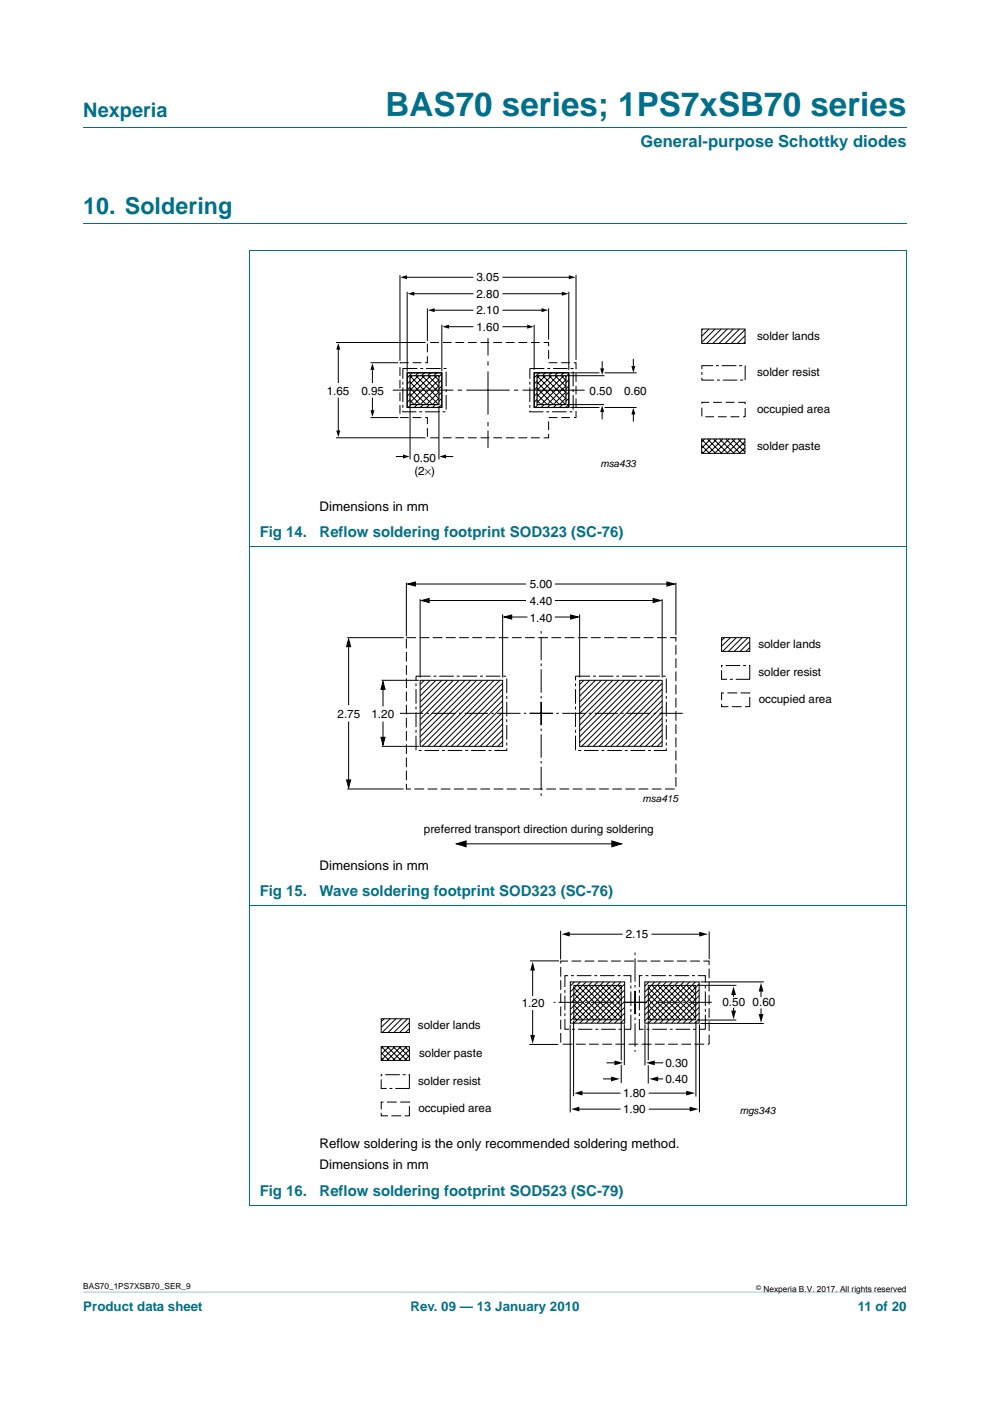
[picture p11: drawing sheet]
<svg xmlns="http://www.w3.org/2000/svg" width="210mm" height="297mm" viewBox="0 0 210 297" stroke-linecap="round" stroke-linejoin="round" font-family="sans-serif">
<path d="M17.7 273.9l174.6 .1z" fill="#00708a"/>
<path d="M17.7 27h174.6M17.7 47.4h174.6M52.9 53.1h139.4M53 53.1v202.4M192.3 53.1v202.4M52.9 115.9h139.4M52.9 192.1h139.4M52.9 255.6h139.4" fill="none" stroke="#00708a" stroke-width=".21"/>
<g fill="none" stroke="#000" stroke-width=".21">
<path d="M86 58.8h14.3M106.7 58.8h14.2M122.2 58.3v18M71.3 72.6h18.9M71.7 73.8v7.3M79 78.2v2.9M86.4 79h7.3v7.4h-7.3zM86.4 61.9v16.9M87.4 79l-1 1.1M87.6 62.3h12.7M88.7 79l-2.3 2.4M90 79l-3.6 3.7"/>
<path d="M90.6 65.4v6.9M91.3 79l-4.9 5M91.9 65.8h8.4M92.6 79l-6.2 6.3M93.7 68.9v9.8M93.7 79.2l-7.1 7.2M94.9 69.3h5.4M103.5 71.7v3.7M103.5 76.6v.9M103.5 78.7v9.2M106.7 69.3h5.4M106.7 65.8h8.4"/>
<path d="M106.7 62.3h12.7M113.3 68.9v9.5M116.4 65.4v6.6M120.3 79.7h7.9M127.7 76.7v1.7M128.2 79h6.8M134.3 76.2v1.7M71.7 84.4v7.2M79 84.4v2.9M84.1 96.8h1.7M87 86.1v11.3M93.1 86.1v11.3"/>
<path d="M93.7 85.7l-.6 .7M93.7 84.4l-1.9 2M93.7 83.1l-3.2 3.3M93.7 81.8l-4.5 4.6M93.7 80.5l-5.8 5.9M94.3 96.8h1.7M97.1 82.7h.9M98.9 82.7h9.2M103.5 91.3v3.7M103.5 89.5v.9M109 82.7h.9M120.3 85.8h7.8"/>
<path d="M127.7 87.1v1.7M128.2 86.4h6.8M134.3 87.6v1.7"/>
</g>
<g fill="#000">
<path d="M84.9 58.8l1.4-.4v.8zM120.6 58.4l1.5 .4-1.5 .4zM71.7 72.7l.5 1.4h-.9zM79 77l.4 1.4h-.8zM86.5 62.3l1.4-.5v.9zM90.8 65.8l1.4-.5v.9zM93.8 69.3l1.4-.5v.9zM111.8 68.8l1.4 .5-1.4 .4zM114.8 65.3l1.5 .5-1.5 .4zM119.2 61.8l1.4 .5-1.4 .4zM127.3 78.1h.8l-.4 1.4zM133.9 77.6h.9l-.5 1.4z"/>
<path d="M71.3 91.3h.9l-.5 1.4zM78.6 87h.8l-.4 1.4zM85.5 96.4l1.4 .4-1.4 .4zM93.2 96.8l1.4-.4v.8zM127.7 86l.4 1.4h-.8zM134.3 86.5l.5 1.4h-.9z"/>
</g>
<path d="M84.8 76.9h5.8v-4.3h25.8v4.3h5.8v11.6h-5.8v4.3h-25.8v-4.3h-5.8z" fill="none" stroke="#000" stroke-width=".21" stroke-dasharray="1.9 .8" stroke-linecap="butt"/>
<path d="M86.4 79h7.3v7.4h-7.3z" fill="none" stroke="#000" stroke-width=".25"/>
<path d="M85.4 78.1h9.2v9.2h-9.2zM112.4 78.1h9.2v9.2h-9.2z" fill="none" stroke="#000" stroke-width=".21" stroke-dasharray="3.1 .6 .6 .6" stroke-linecap="butt"/>
<path d="M87 79.7h6.1v6.1h-6.1z" fill="#fff" stroke="#000" stroke-width=".25"/>
<g fill="none" stroke="#000" stroke-width=".21">
<path d="M87 79.7l6 6.1M87.5 79.7l-.5 .4M88.2 79.7l4.9 4.8M88.8 79.7l-1.8 1.7M89.5 79.7l3.6 3.5M90.1 79.7l-3.1 3M90.8 79.7l2.3 2.2M91.4 79.7l-4.4 4.3M92.1 79.7l1 1M92.6 79.7l-5.6 5.6M113.3 79h7.3v7.4h-7.3zM114.4 79l-1.1 1.1"/>
<path d="M115.7 79l-2.4 2.4M117 79l-3.7 3.7M118.2 79l-4.9 5M119.5 79l-6.2 6.3M120.6 79.2l-7.1 7.2M87 81l4.7 4.8 1.4-1.4M87 82.3l3.4 3.5M87 84.9l.8 .9M93.1 85.7l-.1 .1M93.1 83.1l-2.7 2.7M93.1 81.8l-4 4-2.1-2.2M93.1 80.5l-5.3 5.3"/>
<path d="M120.6 85.7l-.6 .7M120.6 84.4l-1.9 2M120.6 83.1l-3.2 3.3M120.6 81.8l-4.5 4.6M120.6 80.5l-5.8 5.9"/>
</g>
<path d="M113.3 79h7.3v7.4h-7.3z" fill="none" stroke="#000" stroke-width=".25"/>
<path d="M113.9 79.7h6.1v6.1h-6.1z" fill="#fff" stroke="#000" stroke-width=".25"/>
<g fill="none" stroke="#000" stroke-width=".21">
<path d="M84.8 58.3v18.2M78.6 76.9h5.8M113.9 79.7l6.1 6.1v-.1M114.4 79.7l-.5 .4M115.1 79.7l4.9 4.8M115.7 79.7l-1.8 1.7M116.4 79.7l3.6 3.5M117 79.7l-3.1 3M117.7 79.7l2.3 2.2M118.3 79.7l-4.4 4.3M119 79.7l1 1M119.6 79.7l-5.7 5.6"/>
<path d="M120.6 61.9v16.5M121 79h6.1M148.8 69.8h9.2v3h-9.2zM149.1 69.8l-.3 .2M150.4 69.8l-1.6 1.5M151.7 69.8l-2.9 2.8M153 69.8l-3.1 3M154.3 69.8l-3.1 3M155.6 69.8l-3.1 3M156.9 69.8l-3.1 3M158 72.5l-.3 .3M158 71.2l-1.6 1.6"/>
<path d="M158 69.9l-2.9 2.9M71.3 92.8h18.9M78.6 88.5h5.9M83.3 82.7h12.9M110.9 82.7h13.1M113.9 81l4.8 4.8 1.3-1.4M113.9 82.3l3.5 3.5M113.9 84.9l.9 .9M120 83.1l-2.6 2.7M120 81.8l-3.9 4-2.2-2.2M120 80.5l-5.2 5.3M121 86.4h6.1"/>
<path d="M148.8 93.1h9.2v3h-9.2zM148.8 93.2l3 2.9M148.8 94.5l1.7 1.6M148.8 95.7l.4 .4M149.5 93.1l-.7 .6M150 93.1l3.1 3M150.8 93.1l-2 1.9M151.3 93.1l3.1 3M152.1 93.1l-3.1 3M152.6 93.1l3.1 3M153.4 93.1l-3.1 3M153.9 93.1l3.1 3"/>
<path d="M154.7 93.1l-3.1 3M155.2 93.1l2.8 2.7M156 93.1l-3.1 3M156.5 93.1l1.5 1.4M157.2 93.1l-3 3M157.8 93.1l.2 .1M158 94.9l-1.2 1.2M158 93.6l-2.5 2.5M73.7 135.2h11.9M73.9 135.5v14M86.2 123.5v11.4M86.5 123.8h25.1"/>
<path d="M89.1 127v16.7M89.4 127.3h22.2M106.6 130.2v13.5M106.9 130.8h5M117.7 130.8h5M117.7 127.3h22.5M117.7 123.8h25.4M122.9 130.2v13.5M140.4 127v16.7M143.4 123.5v11.1M153 135.2h6v2.9h-6zM153.7 135.2l-.7 .6"/>
<path d="M154.9 135.2l-1.8 1.8M156.2 135.2l-2.9 2.9M157.4 135.2l-2.9 2.9M158.6 135.2l-2.9 2.9M159 137.3l-.8 .8M159 136l-2 2.1M73.9 153v14M80.9 144.2h7.9M80.9 158.2h7.9M81.2 144.5v5.3M81.2 153v4.9M89.1 144.2h17.5v14h-17.5z"/>
<path d="M90 144.2l-.9 .9M91.2 144.2l-2.1 2.2M92.5 144.2l-3.4 3.4M93.7 144.2l-4.6 4.6M94.9 144.2l-5.8 5.9M96.2 144.2l-7.1 7.1M97.4 144.2l-8.3 8.3M98.6 144.2l-9.5 9.5M99.9 144.2l-10.8 10.8M101.1 144.2l-12 12M102.3 144.2l-13.2 13.2M103.5 144.2l-14 14"/>
<path d="M104.8 144.2l-14 14M106 144.2l-14 14M106.6 144.9l-13.4 13.3M106.6 146.1l-12.1 12.1M106.6 147.3l-10.9 10.9M106.6 148.6l-9.7 9.6M106.6 149.8l-8.4 8.4M106.6 151l-7.2 7.2M106.6 152.3l-6 5.9M106.6 153.5l-4.7 4.7M106.6 154.7l-3.5 3.5M106.6 156l-2.3 2.2"/>
<path d="M106.6 157.2l-1 1M122.9 144.2h17.5v14h-17.5zM123.8 144.2l-.9 .9M125.1 144.2l-2.2 2.2M126.3 144.2l-3.4 3.4M127.5 144.2l-4.6 4.6M128.8 144.2l-5.9 5.9M130 144.2l-7.1 7.1M131.2 144.2l-8.3 8.3M132.5 144.2l-9.6 9.5M133.7 144.2l-10.8 10.8M134.9 144.2l-12 12"/>
<path d="M136.1 144.2l-13.2 13.2M137.4 144.2l-14 14M138.6 144.2l-14 14M139.8 144.2l-14 14M140.4 144.9l-13.3 13.3M140.4 146.1l-12.1 12.1M140.4 147.3l-10.9 10.9M140.4 148.6l-9.6 9.6M140.4 149.8l-8.4 8.4M140.4 151l-7.2 7.2M140.4 152.3l-5.9 5.9M140.4 153.5l-4.7 4.7"/>
<path d="M140.4 154.7l-3.5 3.5M140.4 156l-2.2 2.2M140.4 157.2l-1 1M73.7 167.3h11.9M96.8 178.9h35M118.9 197.3v6.1M120.5 198.1h11.5M138.2 198.1h11M150.4 197.5v5.9M80.9 216h5.9v2.9h-5.9zM81.5 216l-.6 .6M82.7 216l-1.8 1.8"/>
<path d="M84 216l-2.9 2.9M85.2 216l-2.9 2.9M86.5 216l-3 2.9M86.8 218.1l-.8 .8M86.8 216.8l-2 2.1M112.4 203.7h6.2M113 214.2v5.9M113 204.3v6.9M120.9 217.2v18.6M121 208.2h11.5v8.7h-11.5zM121.7 216.4v16M121.7 215.6l.7 .6"/>
<path d="M121.7 214.3l1.9 1.9M121.7 213.1l3.1 3.1M121.7 211.9l4.4 4.3M121.7 210.6l5.6 5.6M121.7 209.4l6.8 6.8M121.7 208.9h10.1v7.3h-10.1zM121.8 208.2l-.8 .9M122.5 208.9l7.3 7.3M123.1 208.2l-2.1 2.1M123.7 208.9l7.3 7.3M124.3 208.2l-3.3 3.3M124.9 208.9l6.9 6.9"/>
<path d="M125.5 208.2l-4.5 4.6M126.2 208.9l5.6 5.6M126.8 208.2l-5.8 5.8M127.4 208.9l4.4 4.4M128 208.2l-7 7M128.6 208.9l3.2 3.2M129.2 208.2l-8.2 8.3M129.9 208.9l1.9 1.9M130.5 208.2l-8.8 8.7M131.1 208.9l.7 .7M131.7 208.2l-8.7 8.7M131.8 216.4v8.4"/>
<path d="M132.4 217.2v8.6M132.5 208.6l-8.3 8.3M132.5 209.9l-7.1 7M132.5 211.1l-5.8 5.8M132.5 212.3l-4.6 4.6M132.5 213.6l-3.4 3.3M132.5 214.8l-2.1 2.1M132.5 216l-.9 .9M136.8 208.2h11.5v8.7h-11.5zM136.8 217.2v8.7M137.5 216.5v8.3M137.5 215.6l.7 .6"/>
<path d="M137.5 214.3l1.9 1.9M137.5 213.1l3.1 3.1M137.5 211.9l4.4 4.3M137.5 210.6l5.6 5.6M137.5 209.4l6.8 6.8M137.5 208.9h10.1v7.3h-10.1zM137.6 208.2l-.8 .9M138.3 208.9l7.3 7.3M138.9 208.2l-2.1 2.1M139.5 208.9l7.3 7.3M140.1 208.2l-3.3 3.3M140.7 208.9l6.9 6.9"/>
<path d="M141.3 208.2l-4.5 4.6M142 208.9l5.6 5.6M142.6 208.2l-5.8 5.8M143.2 208.9l4.4 4.4M143.8 208.2l-7 7M144.4 208.9l3.2 3.2M145 208.2l-8.2 8.3M145.7 208.9l1.9 1.9M146.3 208.2l-8.8 8.7M146.9 208.9l.7 .7M147.5 208.2l-8.7 8.7M147.6 216.5v16"/>
<path d="M147.8 216.3h8.4M147.8 208.9h8.4M148.3 208.6l-8.3 8.3M148.3 209.9l-7.1 7M148.3 211.1l-5.8 5.8M148.3 212.3l-4.6 4.6M148.3 213.6l-3.4 3.3M148.3 214.8l-2.2 2.1M148.3 216l-.9 .9M148.4 217.2v18.7M148.6 217h13.4M148.6 208.2h13.4"/>
<path d="M155.6 210.2v1.1M155.6 213.7v1.2M161.4 209.5v1.9M161.4 213.8v1.9M80.9 221.9h5.9v2.9h-5.9zM80.9 223.2l1.7 1.6M80.9 224.3l.5 .5M80.9 221.9l2.9 2.9M81.3 221.9l-.4 .4M82.1 221.9l3 2.9M82.5 221.9l-1.6 1.6M83.4 221.9l2.9 2.9"/>
<path d="M83.8 221.9l-2.9 2.9M84.6 221.9l2.2 2.2M85 221.9l-2.9 2.9M85.9 221.9l.9 1M86.3 221.9l-2.9 2.9M86.8 223.8l-1 1M86.8 222.6l-2.2 2.2M112.3 221.4h6.1M122.5 235.2h9.1M123.2 231.8h8.4M127.9 228.7h2.4M128.6 225.3h2.4"/>
<path d="M131.8 225.8v3.9M137.5 225.9v3.8M137.6 231.8h8.8M137.6 235.2h9.5M138.1 225.3h2.6M138.9 228.7h1.8"/>
</g>
<path d="M148.9 77.5h9.1v3.1h-9.1zM88.2 143.4h19.3v15.7h-19.3zM122.1 143.4h19.2v15.7h-19.2zM153 141.1h6v2.9h-6zM119.8 206.9h14v11.3h-14zM135.6 206.9h14v11.3h-14zM80.9 227.9h5.9v2.9h-5.9z" fill="none" stroke="#000" stroke-width=".21" stroke-dasharray="3.1 .6 .6 .6" stroke-linecap="butt"/>
<path d="M148.9 85.3h9.1v3.1h-9.1z" fill="none" stroke="#000" stroke-width=".21" stroke-dasharray="1.9 .8" stroke-linecap="butt"/>
<path d="M86.2 135.2h57.2v32.1h-57.2zM153.1 146.9h5.9v2.9h-5.9zM118.9 203.8h31.5v17.6h-31.5zM80.9 233.7h5.9v2.9h-5.9z" fill="none" stroke="#000" stroke-width=".21" stroke-dasharray="2.1 .7" stroke-linecap="butt"/>
<path d="M73.9 135.5l.5 1.6h-.9zM86.5 123.8l1.6-.4v.9zM89.4 127.3l1.6-.4v.9zM106.9 130.8l1.6-.4v.9zM121 130.4l1.7 .4-1.7 .5zM138.5 126.9l1.7 .4-1.7 .5zM141.4 123.4l1.7 .4-1.7 .5zM81.2 144.5l.5 1.7h-.9zM80.8 156.3h.9l-.5 1.6zM73.5 165.4h.9l-.5 1.6zM96.8 178.9l2.1-.6v1.2zM129.8 178.3l2 .6-2 .6z" fill="#000" stroke="#000" stroke-width=".21"/>
<path d="M112.4 151.2h32.4M114.8 148.8v19.9M114.8 153.7v-19.9M117.3 151.2h-32.8M132.3 212.5h19.2M134.7 210.1v12.9M134.7 215v-13.6M137.2 212.5h-19.8" fill="none" stroke="#000" stroke-width=".21" stroke-dasharray="4.9 .7 .5 .7" stroke-linecap="butt"/>
<g fill="#000">
<path d="M119.1 198.1l1.7-.6v1.1zM148.3 197.5l1.9 .6-1.9 .5zM112.5 219.4h1l-.5 1.9zM113 203.9l.5 1.9h-1zM155.6 209.1l.5 1.9h-1zM155.1 214.3h1l-.5 1.8zM161.4 208.4l.5 1.8h-1zM160.9 215h1l-.5 1.9zM121.2 235.2l1.7-.6v1.1zM121.8 231.8l1.7-.6v1.1zM129.6 228.3l1.9 .4-1.9 .6zM130.3 224.8l1.9 .5-1.9 .6z"/>
<path d="M137 225.3l1.9-.5v1.1zM137.7 228.7l1.9-.4v1zM145.5 231.2l1.9 .6-1.9 .5zM146.3 234.6l1.8 .6-1.8 .5z"/>
</g>
<text font-size="7" fill="#00708a" x="81.8" y="24.6">BAS70 series; 1PS7xSB70 series</text>
<text font-size="4.9" fill="#00708a" x="17.7" y="45.4">10. Soldering</text>
<text font-size="4.2" fill="#00708a" x="17.7" y="24.9">Nexperia</text>
<text font-size="3.5" fill="#00708a" x="135.9" y="31.1">General-purpose Schottky diodes</text>
<g font-size="3.2" fill="#00708a">
<text x="55.1" y="113.8">Fig 14.</text>
<text x="67.8" y="113.8">Reflow soldering footprint SOD323 (SC-76)</text>
<text x="55.1" y="190">Fig 15.</text>
<text x="67.8" y="190">Wave soldering footprint SOD323 (SC-76)</text>
<text x="55.1" y="253.5">Fig 16.</text>
<text x="67.8" y="253.5">Reflow soldering footprint SOD523 (SC-79)</text>
</g>
<g font-size="2.8">
<text x="67.8" y="108.2">Dimensions in mm</text>
<text x="67.8" y="184.4">Dimensions in mm</text>
<text x="67.8" y="243.4">Reflow soldering is the only recommended soldering method.</text>
<text x="67.8" y="247.9">Dimensions in mm</text>
</g>
<g font-size="2.8" fill="#00708a">
<text x="17.7" y="277.9">Product data sheet</text>
<text x="87.1" y="277.9">Rev. 09 — 13 January 2010</text>
<text x="181.9" y="277.9">11 of 20</text>
</g>
<g font-size="2.5">
<text x="101.1" y="59.6">3.05</text>
<text x="101.1" y="63.1">2.80</text>
<text x="101.1" y="66.7">2.10</text>
<text x="101.1" y="70.2">1.60</text>
<text x="160.6" y="72.2">solder lands</text>
<text x="69.3" y="83.7">1.65</text>
<text x="76.7" y="83.7">0.95</text>
<text x="125" y="83.7">0.50</text>
<text x="132.4" y="83.7">0.60</text>
<text x="160.6" y="79.8">solder resist</text>
<text x="160.6" y="87.6">occupied area</text>
<text x="160.6" y="95.4">solder paste</text>
<text x="87.7" y="97.9">0.50</text>
<text x="87.9" y="100.7">(2×)</text>
<text x="112.3" y="124.6">5.00</text>
<text x="112.3" y="131.8">1.40</text>
<text x="112.3" y="128.3">4.40</text>
<text x="160.8" y="137.4">solder lands</text>
<text x="160.9" y="143.3">solder resist</text>
<text x="160.9" y="149.1">occupied area</text>
<text x="71.6" y="152.2">2.75</text>
<text x="78.8" y="152.2">1.20</text>
<text x="89.9" y="176.6">preferred transport direction during soldering</text>
<text x="132.7" y="198.9">2.15</text>
<text x="110.7" y="213.5">1.20</text>
<text x="153.2" y="213.4">0.50</text>
<text x="159.6" y="213.4">0.60</text>
<text x="88.7" y="218.2">solder lands</text>
<text x="88.9" y="224.1">solder paste</text>
<text x="141.1" y="226.2">0.30</text>
<text x="88.7" y="230">solder resist</text>
<text x="132.2" y="232.6">1.80</text>
<text x="141.1" y="229.6">0.40</text>
<text x="88.7" y="235.8">occupied area</text>
<text x="132.2" y="236">1.90</text>
</g>
<g font-size="2.1">
<text x="127.3" y="99">msa433</text>
<text x="136.3" y="170.1">msa415</text>
<text x="156.9" y="236.1">mgs343</text>
</g>
<g font-size="1.8">
<text x="17.7" y="273.3">BAS70_1PS7XSB70_SER_9</text>
<text x="161.9" y="273.9">Nexperia B.V. 2017. All rights reserved</text>
</g>
<text font-size="1.4" x="160.4" y="273.4">©</text>
</svg>
